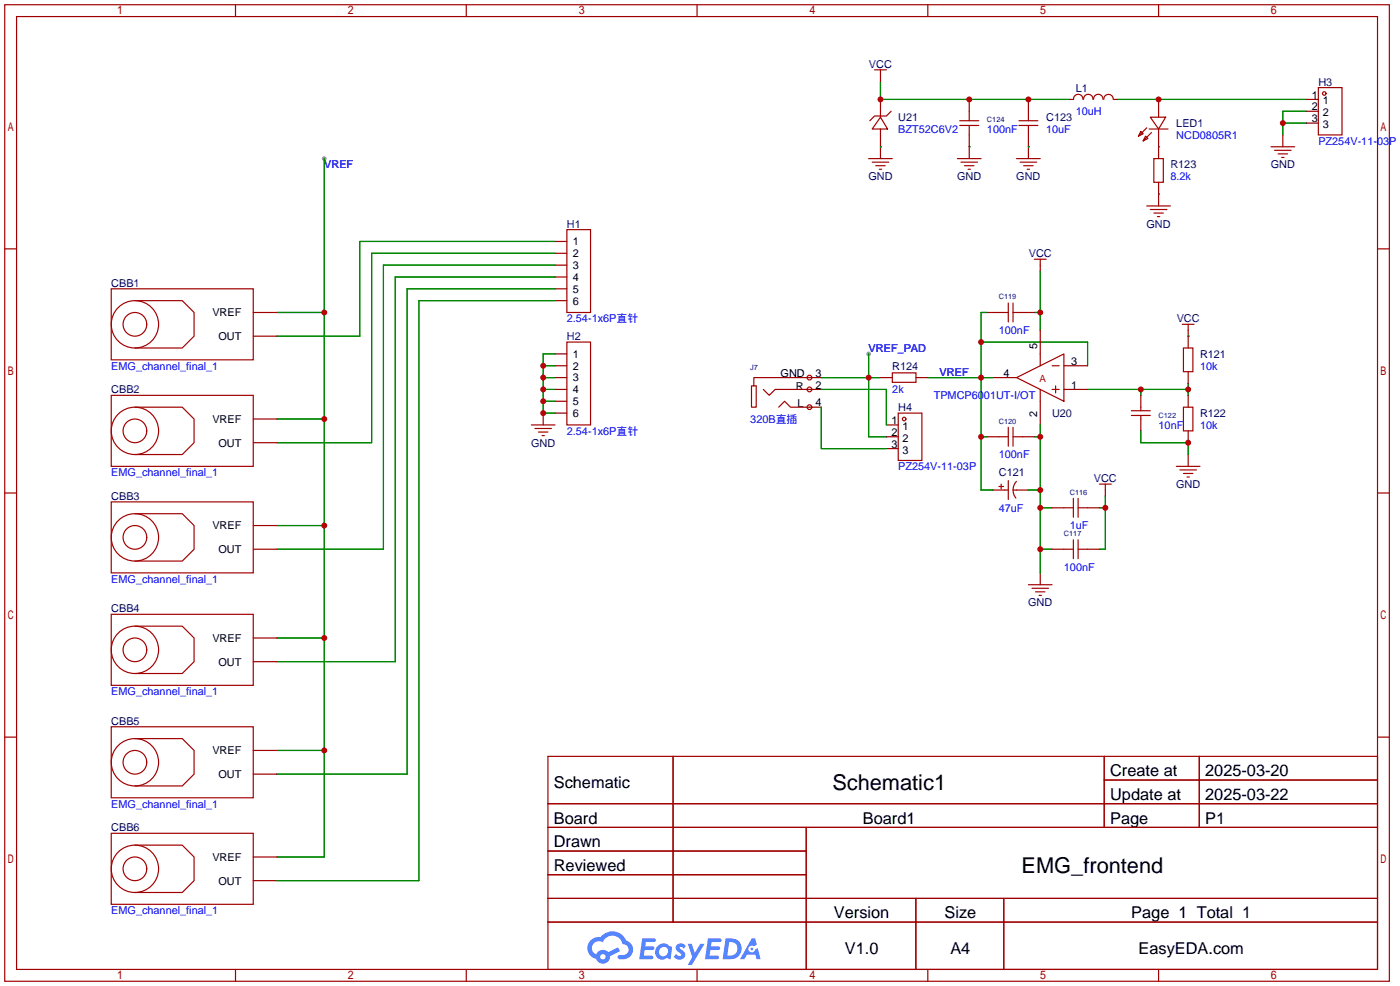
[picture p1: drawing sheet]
<svg xmlns="http://www.w3.org/2000/svg" width="300mm" height="212mm" viewBox="0 0 300 212" stroke-linecap="round" stroke-linejoin="round" font-family="sans-serif">
<g fill="#999">
<circle cx="69.6" cy="34" r=".51"/>
<circle cx="186.4" cy="75.9" r=".51"/>
</g>
<g fill="none" stroke="#a10000" stroke-width=".25">
<path d="M1 1h297.2v209.6h-297.2zM3.6 3.6h292.1v204.4h-292.1zM50.5 1v2.6M100.1 1v2.6M149.6 1v2.6M199.1 1v2.6M248.7 1v2.6M1 53.4h2.6M295.7 53.4h2.5M1 105.8h2.6M295.7 105.8h2.5M1 158.2h2.6"/>
<path d="M295.7 158.2h2.5M117.6 162.3h178.1v45.7h-178.1zM117.6 172.5h178.1M117.6 177.5h178.1M144.5 162.3v35.6M173 177.5v30.5M237 162.3v15.2M237 167.4h58.7M257.4 162.3v15.2M117.6 182.6h55.4M117.6 192.8h178.1M117.6 187.7h55.4"/>
<path d="M117.6 197.9h178.1M196.6 192.8v15.2M215.4 192.8v15.2M50.5 208v2.6M100.1 208v2.6M149.6 208v2.6M199.1 208v2.6M248.7 208v2.6"/>
</g>
<g fill="#5487ff">
<path d="M145.3 202.7a1.3 1.3 0 0 1 1.9 .3l-.4 .6a.54 .54 0 0 0-.9-.2l.1 .2a1.28 1.28 0 0 1 .8 2 1.53 1.53 0 0 1-2.2-.3l.5-.6 .8 .5a.31 .31 0 0 0 .4-.3 .31 .31 0 0 0-.3-.4 1.12 1.12 0 0 1-.7-1.8z"/>
<path d="M147.6 202.5h.9l.6 2 1.2-2h.9l-2.7 4.6h-.9l1-1.7z"/>
<path d="M137.8 201.4h1.7a1.31 1.31 0 0 1 1.2 .2 .4 .4 0 0 1-.3 .5l-1.8 .1-.1 .9h1.6a.4 .4 0 0 1 .4 .4 .4 .4 0 0 1-.5 .4h-1.6l-.2 1.2h1.4a.46 .46 0 0 1 .5 0 .46 .46 0 0 1 .1 .5l-.4 .2h-2.6z"/>
<path d="M151.9 201.4h1.7a1.32 1.32 0 0 1 1.2 .2 .39 .39 0 0 1-.3 .5l-1.8 .1-.1 .9h1.6a.4 .4 0 0 1 .4 .4 .4 .4 0 0 1-.4 .4h-1.7l-.2 1.2h1.4a.46 .46 0 0 1 .5 0 .46 .46 0 0 1 .1 .5l-.4 .2h-2.6z"/>
<path d="M161.3 201.4h.8l.3 1.3-.6 .4a.75 .75 0 0 0-1.1 .3 .75 .75 0 0 0 .5 1 .75 .75 0 0 0 .9-.7l.5-.2 .6 2.3h-.8l-.3-.9h-1.8l-.5 .9h-1z"/>
<path d="M155.7 201.4l-.6 4.4h1.5a2.27 2.27 0 0 0 2.6-2.2 2.27 2.27 0 0 0-2.7-2.2zM156.5 202.1a1.5 1.5 0 0 1 1.8 1.6 1.5 1.5 0 0 1-1.9 1.4h-.3z"/>
<path d="M141.2 203a1.6 1.6 0 0 0-.3 2.3 1.6 1.6 0 0 0 2.3 .2l.7 .3 .3-2.4-.1-.3-.5-.1a1.58 1.58 0 0 0-2.4 0zM141.8 203.5a.98 .98 0 0 1 1.6 .4 .98 .98 0 0 1-1.1 1.3 .94 .94 0 0 1-.9-.7 .94 .94 0 0 1 .4-1z"/>
<path d="M126.8 201.8a2.37 2.37 0 0 0 1.1 4 1.54 1.54 0 0 0 1.8 1 1.54 1.54 0 0 0 1.2-1.6l2.2-1.1-.5-.8-2 1a1.57 1.57 0 0 0-2.7 .5 1.5 1.5 0 0 1-.7-2.1 1.5 1.5 0 0 1 2.2-.5 2.23 2.23 0 0 1 2.3-1.4 2.23 2.23 0 0 1 2 1.8 1.16 1.16 0 0 1 1.2 1.1 1.16 1.16 0 0 1-1.1 1.2h-.7a.47 .47 0 0 0-.5 .4 .47 .47 0 0 0 .4 .5 2.17 2.17 0 0 0 2.5-.9 2.17 2.17 0 0 0-.3-2.7l-.8-.4a3.2 3.2 0 0 0-5.5-.7l-1.1 .1zM128.8 205.3a.6 .6 0 0 1 1.2 0 .6 .6 0 0 1-1.2 0z"/>
<circle cx="161.4" cy="203.6" r=".28"/>
</g>
<g fill="none" stroke="#008700" stroke-width=".25">
<path d="M189 17.5v3.8h40.6M69.6 34v149.9h-10.2M189 31.5h.1M208 31.5h.1M220.7 31.5h.1M239.8 21.3h40.6M248.7 31.5h.1M275.3 26.4h5.1M280.4 23.9h-5.1v5.1M119.1 59.4h-34.3v82.6h-25.4M119.1 56.9h-36.8v61h-22.9M119.1 54.4h-39.3v40.6h-20.4"/>
<path d="M119.1 51.8h-41.9v20.3h-17.8M223.3 58.2v12.7M248.7 41.7h.1M59.4 67.1h10.2M116.6 78.5h2.5M119.1 62h-31.7v104.1h-28M119.1 75.9h-2.5v12.7h2.5M119.1 64.5h-29.2v124.5h-30.5M186.4 75.9v17.8h3.8M210.6 73.4h22.8v5.1M211.8 67.1h-1.2v38.1h2.5M222 67.1h1.3"/>
<path d="M255 72.1h.1M59.4 89.9h10.2M116.6 86.1h2.5M116.6 83.6h2.5M116.6 81h2.5M176.3 83.6h13.9v7.6M176.3 81h12.7M176.3 87.4v8.9h13.9M199.1 81h14M210.6 93.7h1.2M222 93.7h1.3M223.3 91.2v31.7"/>
<path d="M233.4 83.6h21.6M244.9 92.5v2.5h10.1v2.5M244.9 83.6v1.2M255 82.3v2.5M59.4 112.8h10.2M220.7 105.2h2.6M223.3 117.9h2.5M223.3 109h2.5M236 109h1.2M237.2 106.4v11.5h-1.2M59.4 136.9h10.2M59.4 161h10.2"/>
</g>
<g fill="none" stroke="#870000" stroke-width=".25">
<path d="M189 16.3v1.2M189 21.3v3.8M189 27.7v6.3M208 21.3v2.6M208 29v5M220.7 21.3v2.6M220.7 29v5M229.6 21.3h.8M239 21.3h.8M248.7 21.3v3.8M248.7 27.7v6.3M248.7 39.1v5.1"/>
<path d="M275.3 29v2.5M280.4 21.3h2.6M280.4 23.9h2.6M280.4 26.4h2.6M119.1 51.8h2.6M119.1 54.4h2.6M119.1 56.9h2.6M119.1 59.4h2.6M223.3 56.9v1.3M54.4 67.1h5M54.4 72.1h5M119.1 75.9h2.6"/>
<path d="M119.1 78.5h2.6M119.1 62h2.6M119.1 64.5h2.6M211.8 67.1h2.6M219.5 67.1h2.5M223.3 70.9v5M228.3 78.5h5.1M255 70.9v3.8M255 79.8v2.5M54.4 89.9h5M54.4 95h5M116.6 88.6v2.6"/>
<path d="M119.1 81h2.6M119.1 83.6h2.6M119.1 86.1h2.6M119.1 88.6h2.6M173.7 81h2.6M173.7 83.6h2.6M173.7 87.4h2.6M189 81h2.5M190.2 93.7h2.6M190.2 91.2h2.6M190.2 96.3h2.6M196.6 81h2.5"/>
<path d="M211.8 93.7h2.6M213.1 81h5.1M219.5 93.7h2.5M223.3 86.1v5.1M228.3 83.6h5.1M244.9 84.8v2.6M244.9 89.9v2.6M255 84.8v2.6M255 92.5v2.5M255 97.5v2.6M54.4 112.8h5M54.4 117.9h5"/>
<path d="M213.1 105.2h2.5M218.2 105.2h2.5M225.8 117.9h2.5M225.8 109h2.5M233.4 117.9h2.6M233.4 109h2.6M237.2 105.2v1.2M54.4 136.9h5M223.3 122.9v2.6M54.4 142h5M54.4 161h5M54.4 166.1h5"/>
<path d="M54.4 183.9h5M54.4 189h5"/>
</g>
<g fill="none" stroke="#a10000" stroke-width=".25">
<path d="M187.7 15h2.5M189 15v1.3M283 18.8h5v10.2h-5zM186.4 34h5.1M187.2 34.8h3.6M188 35.6h2M188.7 36.3h.5M189 25.1l1.5 2.6h-3.3zM191.3 23.9l-1.1 1h-2.5l-1 1M205.5 34h5.1M206 25.9h4.1M206 26.9h4.1"/>
<path d="M206.2 34.8h3.6M207 35.6h2M207.8 36.3h.5M208 23.9v2M208 26.9v2.1M218.2 34h5.1M218.7 25.9h4.1M218.7 26.9h4.1M218.9 34.8h3.6M219.7 35.6h2M220.5 36.3h.5M220.7 23.9v2"/>
<path d="M220.7 26.9v2.1M230.4 21.3a1.01 1.01 0 0 1 1-1.1 1.01 1.01 0 0 1 1 1.1M232.6 21.3a1.01 1.01 0 0 1 1-1.1 1.01 1.01 0 0 1 1 1.1M234.7 21.3a1.01 1.01 0 0 1 1-1.1 1.01 1.01 0 0 1 1 1.1M236.9 21.3a1.01 1.01 0 0 1 1-1.1 1.01 1.01 0 0 1 1 1.1M244.9 28.2l.5 .5-1.1 .5zM245.9 29.2l.5 .5-1 .5zM246.1 27.4l-1.8 1.8M246.6 27.7h4.1M246.9 25.1h3.3l-1.5 2.6zM247.1 28.4l-1.7 1.8M247.6 34h2.1v5.1h-2.1z"/>
<path d="M272.8 31.5h5.1M273.6 32.3h3.5M274.3 33h2.1M275.1 33.8h.5M121.7 49.3h5v17.8h-5zM222 55.6h2.5M223.3 55.6v1.3M246.1 44.2h5.1M246.9 45h3.5M247.6 45.7h2.1M248.4 46.5h.5M23.9 62h30.5v15.2h-30.5z"/>
<path d="M29 64.5h10.1l2.6 2.6v5l-2.6 2.6h-10.1M121.7 73.4h5v17.8h-5zM214.4 67.1h2M216.4 65v4.1M217.4 67.1h2.1M217.4 65v4.1M223.3 75.9v2.6M225.8 78.5h1.5M253.7 69.6h2.6M254 74.7h2v5.1h-2zM255 69.6v1.3M23.9 84.8h30.5v15.3h-30.5z"/>
<path d="M29 87.4h10.1l2.6 2.5v5.1l-2.6 2.5h-10.1M114 91.2h5.1M114.8 91.9h3.6M115.6 92.7h2M116.3 93.5h.5M163.8 83.6l1.3 1.2 1.3-1.2h7.3M167.1 87.4l1.3-1.3 1.3 1.3h4M173.7 81h-11.9v1.8h-.5v4.6h1v-4.6h-.5M191.5 80h5.1v2h-5.1zM192.8 88.6h5.1v10.2h-5.1zM214.4 93.7h2M216.4 91.7v4.1"/>
<path d="M217.4 91.7v4.1M217.4 93.7h2.1M218.2 81l10.1-5.1v10.2zM223.3 83.6v2.5M225.8 83.6h1.5M226.6 82.8v1.5M242.8 89.2h4.1M242.8 88.1h4.1M244.9 87.4v.7M244.9 89.2v.7M254 87.4h2v5.1h-2zM23.9 107.7h30.5v15.2h-30.5z"/>
<path d="M29 110.2h10.1l2.6 2.6v5.1l-2.6 2.5h-10.1M214.4 104.4h1M214.9 103.9v1M215.6 105.2h.8M216.4 103.1v4.1M217.4 105.2h.8M218.2 103.3a2.74 2.74 0 0 0-.2 3.6M228.3 117.9h2.1M228.3 109h2.1M230.4 106.9v4.1M230.4 115.8v4.1M231.4 117.9h2"/>
<path d="M231.4 106.9v4.1M231.4 115.8v4.1M231.4 109h2M236 103.9h2.5M237.2 103.9v1.3M252.5 100.1h5.1M253.2 100.8h3.6M254 101.6h2M254.8 102.4h.5M23.9 131.8h30.5v15.3h-30.5zM29 134.4h10.1l2.6 2.5v5.1l-2.6 2.5h-10.1M220.7 125.5h5.1"/>
<path d="M221.5 126.2h3.5M222.2 127h2.1M223 127.8h.5M23.9 156h30.5v15.2h-30.5zM29 158.5h10.1l2.6 2.5v5.1l-2.6 2.6h-10.1M23.9 178.8h30.5v15.3h-30.5zM29 181.4h10.1l2.6 2.5v5.1l-2.6 2.5h-10.1"/>
<circle cx="284.2" cy="20.1" r=".38"/>
<circle cx="29" cy="69.6" r="2.54"/>
<circle cx="29" cy="69.6" r="5.1"/>
<circle cx="29" cy="92.5" r="2.54"/>
<circle cx="29" cy="92.5" r="5.1"/>
<circle cx="173.7" cy="83.6" r=".51"/>
<circle cx="173.7" cy="81" r=".51"/>
<circle cx="173.7" cy="87.4" r=".51"/>
<circle cx="194.1" cy="89.9" r=".38"/>
<circle cx="29" cy="115.3" r="2.54"/>
<circle cx="29" cy="115.3" r="5.1"/>
<circle cx="29" cy="139.4" r="2.54"/>
<circle cx="29" cy="139.4" r="5.1"/>
<circle cx="29" cy="163.6" r="2.54"/>
<circle cx="29" cy="163.6" r="5.1"/>
<circle cx="29" cy="186.4" r="2.54"/>
<circle cx="29" cy="186.4" r="5.1"/>
</g>
<g fill="#c00">
<circle cx="248.7" cy="21.3" r=".63"/>
<circle cx="275.3" cy="26.4" r=".63"/>
<circle cx="116.6" cy="88.6" r=".63"/>
<circle cx="116.6" cy="86.1" r=".63"/>
<circle cx="116.6" cy="83.6" r=".63"/>
<circle cx="116.6" cy="81" r=".63"/>
<circle cx="116.6" cy="78.5" r=".63"/>
<circle cx="244.9" cy="83.6" r=".63"/>
<circle cx="255" cy="83.6" r=".63"/>
<circle cx="210.6" cy="73.4" r=".63"/>
<circle cx="210.6" cy="81" r=".63"/>
<circle cx="210.6" cy="93.7" r=".63"/>
<circle cx="69.6" cy="161" r=".63"/>
<circle cx="69.6" cy="136.9" r=".63"/>
<circle cx="69.6" cy="112.8" r=".63"/>
<circle cx="69.6" cy="89.9" r=".63"/>
<circle cx="69.6" cy="67.1" r=".63"/>
<circle cx="237.2" cy="109" r=".63"/>
<circle cx="223.3" cy="67.1" r=".63"/>
<circle cx="255" cy="95" r=".63"/>
<circle cx="223.3" cy="117.9" r=".63"/>
<circle cx="223.3" cy="109" r=".63"/>
<circle cx="223.3" cy="105.2" r=".63"/>
<circle cx="223.3" cy="93.7" r=".63"/>
<circle cx="220.7" cy="21.3" r=".63"/>
<circle cx="208" cy="21.3" r=".63"/>
<circle cx="189" cy="21.3" r=".63"/>
<circle cx="186.4" cy="81" r=".63"/>
</g>
<g font-size="4.7">
<text x="178.6" y="169.5">Schematic1</text>
<text x="219.3" y="187.3">EMG_frontend</text>
</g>
<g font-size="3.5">
<text x="238.3" y="166.6">Create at</text>
<text x="258.7" y="166.6">2025-03-20</text>
<text x="118.9" y="169.1">Schematic</text>
<text x="238.3" y="171.7">Update at</text>
<text x="258.7" y="171.7">2025-03-22</text>
<text x="118.9" y="176.8">Board</text>
<text x="185.2" y="176.8">Board1</text>
<text x="238.3" y="176.8">Page</text>
<text x="258.7" y="176.8">P1</text>
<text x="118.9" y="181.8">Drawn</text>
<text x="118.9" y="186.9">Reviewed</text>
<text x="179" y="197.1">Version</text>
<text x="202.7" y="197.1">Size</text>
<text x="242.8" y="197.1">Page 1 Total 1</text>
<text x="181.3" y="204.7">V1.0</text>
<text x="204" y="204.7">A4</text>
<text x="244.4" y="204.7">EasyEDA.com</text>
</g>
<g font-size="2.3" fill="#000080">
<text x="186.5" y="14.6">VCC</text>
<text x="230.9" y="19.6">L1</text>
<text x="283" y="18.4">H3</text>
<text x="192.8" y="26">U21</text>
<text x="224.5" y="26">C123</text>
<text x="252.5" y="27.3">LED1</text>
<text x="186.4" y="38.7">GND</text>
<text x="205.4" y="38.7">GND</text>
<text x="218.1" y="38.7">GND</text>
<text x="251.2" y="36.2">R123</text>
<text x="272.7" y="36.2">GND</text>
<text x="121.7" y="48.9">H1</text>
<text x="246.1" y="48.9">GND</text>
<text x="220.8" y="55.2">VCC</text>
<text x="23.9" y="61.6">CBB1</text>
<text x="252.6" y="69.2">VCC</text>
<text x="121.7" y="73">H2</text>
<text x="257.6" y="76.8">R121</text>
<text x="191.5" y="79.3">R124</text>
<text x="23.9" y="84.4">CBB2</text>
<text x="192.8" y="88.2">H4</text>
<text x="225.8" y="89.5">U20</text>
<text x="257.6" y="89.5">R122</text>
<text x="114" y="95.8">GND</text>
<text x="23.9" y="107.3">CBB3</text>
<text x="214.4" y="102.2">C121</text>
<text x="234.8" y="103.5">VCC</text>
<text x="252.4" y="104.7">GND</text>
<text x="23.9" y="131.4">CBB4</text>
<text x="220.7" y="130.1">GND</text>
<text x="23.9" y="155.5">CBB5</text>
<text x="23.9" y="178.4">CBB6</text>
</g>
<g font-size="2.3">
<text x="281.5" y="21.1">1</text>
<text x="281.5" y="23.7">2</text>
<text x="283.9" y="22.4">1</text>
<text x="281.5" y="26.2">3</text>
<text x="283.9" y="25">2</text>
<text x="283.9" y="27.5">3</text>
<text x="122.9" y="52.6">1</text>
<text x="122.9" y="55.2">2</text>
<text x="122.9" y="57.7">3</text>
<text x="122.9" y="60.3">4</text>
<text x="122.9" y="62.8">5</text>
<text x="122.9" y="65.3">6</text>
<text x="45.6" y="67.9">VREF</text>
<text x="46.9" y="73">OUT</text>
<text x="122.9" y="76.8">1</text>
<text x="222.6" y="74.9" transform="rotate(-90 222.6 74.9)">5</text>
<text x="122.9" y="79.3">2</text>
<text x="122.9" y="81.9">3</text>
<text x="167.5" y="80.8">GND</text>
<text x="170.8" y="83.6">R</text>
<text x="175" y="83.4">2</text>
<text x="175" y="80.8">3</text>
<text x="215.4" y="80.8">4</text>
<text x="229.9" y="78.3">3</text>
<text x="229.9" y="83.4">1</text>
<text x="122.9" y="84.4">4</text>
<text x="122.9" y="86.9">5</text>
<text x="122.9" y="89.5">6</text>
<text x="171.2" y="87.4">L</text>
<text x="175" y="87.2">4</text>
<text x="222.6" y="89.4" transform="rotate(-90 222.6 89.4)">2</text>
<text x="45.6" y="90.8">VREF</text>
<text x="46.9" y="95.8">OUT</text>
<text x="191.4" y="91">1</text>
<text x="191.4" y="93.5">2</text>
<text x="193.7" y="92.3">1</text>
<text x="193.7" y="94.8">2</text>
<text x="191.4" y="96.1">3</text>
<text x="193.7" y="97.3">3</text>
<text x="45.6" y="113.6">VREF</text>
<text x="46.9" y="118.7">OUT</text>
<text x="45.6" y="137.8">VREF</text>
<text x="46.9" y="142.8">OUT</text>
<text x="45.6" y="161.9">VREF</text>
<text x="46.9" y="167">OUT</text>
<text x="45.6" y="184.7">VREF</text>
<text x="46.9" y="189.8">OUT</text>
</g>
<g font-size="2.3" fill="#00f">
<text x="192.8" y="28.5">BZT52C6V2</text>
<text x="211.8" y="28.5">100nF</text>
<text x="224.5" y="28.5">10uF</text>
<text x="230.9" y="24.7">10uH</text>
<text x="252.5" y="29.8">NCD0805R1</text>
<text x="283" y="31.1">PZ254V-11-03P</text>
<text x="69.6" y="36.2">VREF</text>
<text x="251.2" y="38.7">8.2k</text>
<text x="121.7" y="69.2">2.54-1x6P直针</text>
<text x="214.4" y="71.7">100nF</text>
<text x="186.4" y="75.5">VREF_PAD</text>
<text x="23.9" y="79.3">EMG_channel_final_1</text>
<text x="201.7" y="80.6">VREF</text>
<text x="257.6" y="79.3">10k</text>
<text x="191.5" y="84.4">2k</text>
<text x="200.4" y="85.7">TPMCP6001UT-I/OT</text>
<text x="121.7" y="93.3">2.54-1x6P直针</text>
<text x="161" y="90.8">320B直插</text>
<text x="248.7" y="92">10nF</text>
<text x="257.6" y="92">10k</text>
<text x="192.8" y="100.9">PZ254V-11-03P</text>
<text x="214.4" y="98.4">100nF</text>
<text x="23.9" y="102.2">EMG_channel_final_1</text>
<text x="214.4" y="109.8">47uF</text>
<text x="229.6" y="113.6">1uF</text>
<text x="23.9" y="125.1">EMG_channel_final_1</text>
<text x="228.3" y="122.5">100nF</text>
<text x="23.9" y="149.2">EMG_channel_final_1</text>
<text x="23.9" y="173.3">EMG_channel_final_1</text>
<text x="23.9" y="196.2">EMG_channel_final_1</text>
</g>
<text font-size="2.1" fill="#a00000" x="223.1" y="81.9">A</text>
<g font-size="1.6" fill="#000080">
<text x="211.8" y="26.1">C124</text>
<text x="214.4" y="64.2">C119</text>
<text x="161" y="79.5">J7</text>
<text x="248.7" y="89.6">C122</text>
<text x="214.4" y="90.9">C120</text>
<text x="229.6" y="106.1">C116</text>
<text x="228.3" y="115">C117</text>
</g>
</svg>
